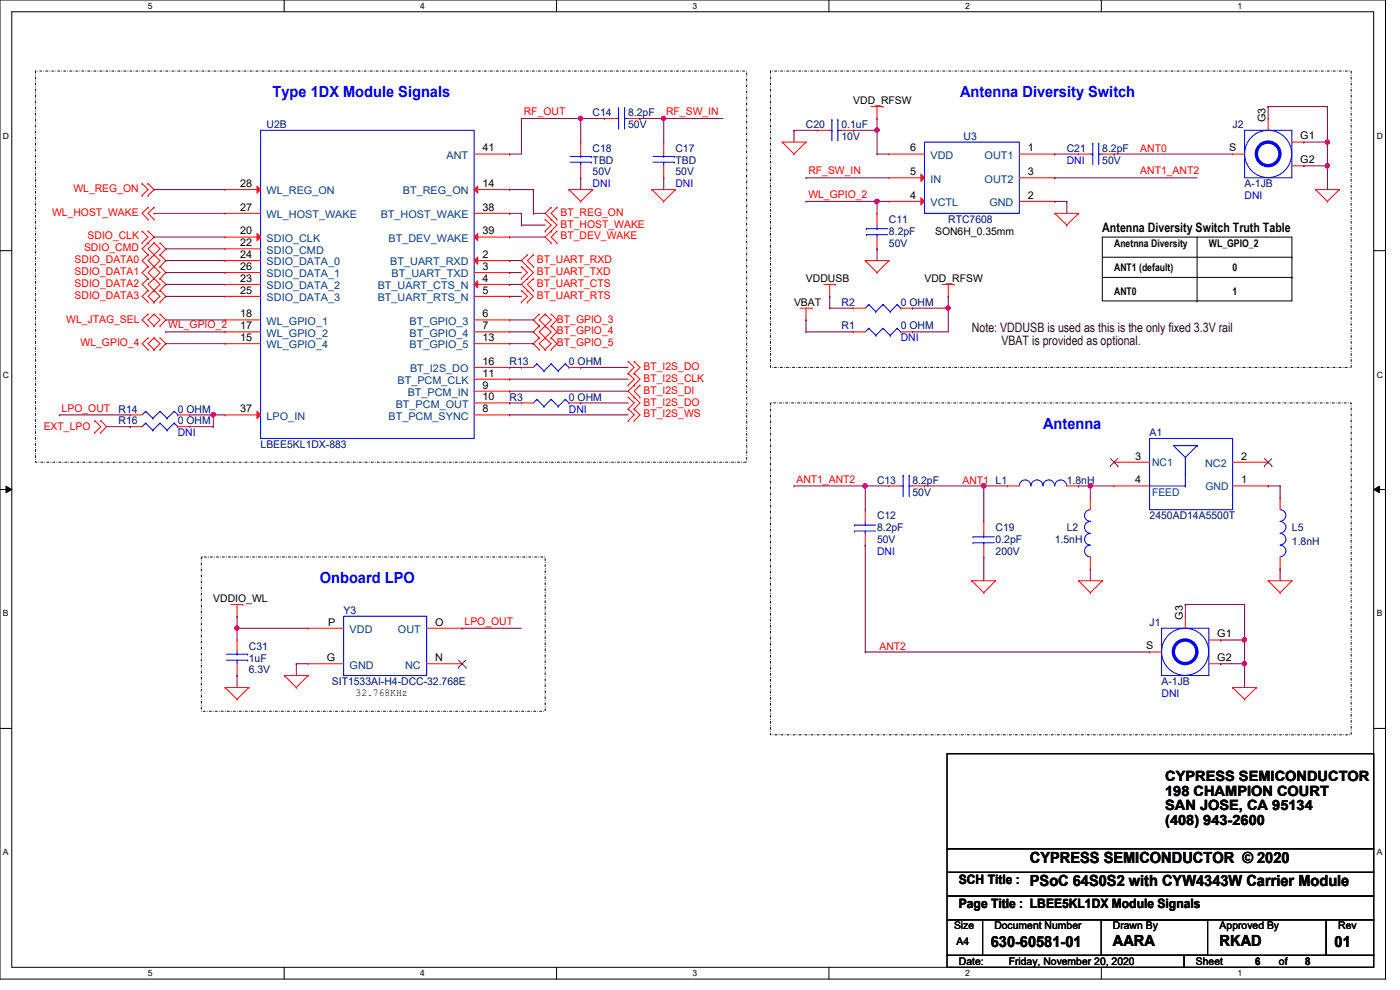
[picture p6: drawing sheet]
<svg xmlns="http://www.w3.org/2000/svg" width="297mm" height="210mm" viewBox="0 0 297 210" stroke-linecap="round" stroke-linejoin="round" font-family="sans-serif">
<path d="M0 0h293.9v207.7h-293.9zM2.5 2.5h288.9v202.7h-288.9z" fill="none" stroke="#000" stroke-width=".21"/>
<g fill="#fff">
<path d="M31.4 .3h.9v1.9h-.9z"/>
<path d="M31.4 205.4h.9v2h-.9z"/>
</g>
<path d="M60.3 0v2.5M60.3 205.2v2.5" fill="none" stroke="#000" stroke-width=".21"/>
<g fill="#fff">
<path d="M89.2 .3h.9v1.9h-.9z"/>
<path d="M89.2 205.4h.9v2h-.9z"/>
</g>
<path d="M118.1 0v2.5M118.1 205.2v2.5" fill="none" stroke="#000" stroke-width=".21"/>
<g fill="#fff">
<path d="M146.9 .3h1v1.9h-1z"/>
<path d="M146.9 205.4h1v2h-1z"/>
</g>
<path d="M175.9 0v2.5M175.9 205.2v2.5" fill="none" stroke="#000" stroke-width=".21"/>
<g fill="#fff">
<path d="M204.7 .3h1v1.9h-1z"/>
<path d="M204.7 205.4h1v2h-1z"/>
</g>
<path d="M233.6 0v2.5M233.6 205.2v2.5" fill="none" stroke="#000" stroke-width=".21"/>
<g fill="#fff">
<path d="M262.5 .3h1v1.9h-1z"/>
<path d="M262.5 205.4h1v2h-1z"/>
<path d="M.6 27.8h1.3v2h-1.3z"/>
<path d="M292.1 27.8h1.2v2h-1.2z"/>
<path d="M.6 78.5h1.3v2h-1.3z"/>
<path d="M292.1 78.5h1.2v2h-1.2z"/>
</g>
<path d="M0 53.2h2.5M291.4 53.2h2.5" fill="none" stroke="#000" stroke-width=".21"/>
<g fill="#fff">
<path d="M.6 129.2h1.2v1.9h-1.2z"/>
<path d="M292.1 129.2h1.1v1.9h-1.1z"/>
</g>
<path d="M0 103.8h2.5M1.3 103.1l1.2 .7-1.2 .7zM291.4 103.8l1.3-.7v1.4zM291.4 103.8h2.5" fill="none" stroke="#000" stroke-width=".21"/>
<path d="M1.3 103.1l1.2 .7-1.2 .7zM291.4 103.8l1.3-.7v1.4z" fill="#000"/>
<g fill="#fff">
<path d="M.6 179.8h1.2v2h-1.2z"/>
<path d="M292.1 179.8h1.1v2h-1.1z"/>
</g>
<g fill="none" stroke="#000" stroke-width=".21">
<path d="M233.8 50.3h40.3v13.5h-40.3zM233.8 54.6h40.3M233.8 58.8h40.3M254 50.3v13.5M274.1 54.6h.1M274.1 58.8h.1M254 63.8h.1M0 154.5h2.5M200.9 159.9h90.5v20.1h-90.5zM291.4 154.5h2.5M200.9 180h90.5v5h-90.5zM200.9 185h90.5v5.1h-90.5z"/>
<path d="M200.9 195.1h7.5v7.5h-7.5zM200.9 190.1h90.5v5h-90.5zM208.4 195.1h72.9v7.5h-72.9zM233.6 195.1h22.6v7.5h-22.6zM281.3 195.1h10.1v7.5h-10.1zM200.9 202.6h50.3v2.6h-50.3zM251.2 202.6h40.2v2.6h-40.2z"/>
</g>
<path d="M7.5 15.1h150.9v82.9h-150.9zM163.4 15.1h123.2v62.8h-123.2zM163.4 85.5h123.2v70.4h-123.2zM42.7 118.2h73v32.7h-73z" fill="none" stroke="#000" stroke-width=".21" stroke-dasharray=".4 .4 0 .4"/>
<g fill="none" stroke="#f00" stroke-width=".21">
<path d="M30.1 38.9h.1M30.1 38.9l1.3 1.3-1.3 1.3M31.4 38.9h.1M31.4 38.9l1.3 1.3-1.3 1.3M123.2 30.1h.1M123.2 37.7h.1M123.2 30.1v2.6M123.2 35.2v2.5M140.8 30.1h.1M140.8 37.7h.1M140.8 30.1v2.6M140.8 35.2v2.5"/>
<path d="M165.9 30.1h.1M165.9 30.1h5.1M165.9 30.1l2.5 2.6M168.4 32.7h.1M171 30.1h.1M171 30.1l-2.6 2.6M173.5 27.6h.1M173.5 27.6h2.5M178.5 27.6h2.5M181 27.6h.1M184.8 22.6h2.5M186.1 25.1h.1"/>
<path d="M186.1 22.6v2.5M187.3 22.6h.1M216.2 32.7h7.6M223.8 32.7h.1M30.1 51.5h.1M30.1 49h.1M30.1 41.5h.1M30.1 49l1.3 1.3-1.3 1.2M31.4 54.1h.1M31.4 56.6h.1M31.4 59.1h.1M31.4 51.5h.1"/>
<path d="M31.4 49h.1M31.4 41.5h.1M31.4 46.5h.1M31.4 44h.1M31.4 54.1l-1.3 1.2 1.3 1.3M31.4 56.6l-1.3 1.2 1.3 1.3M31.4 59.1l-1.3 1.2 1.3 1.3M31.4 51.5l-1.3 1.3 1.3 1.3M31.4 49l1.3 1.3-1.3 1.2M31.4 44l-1.3 1.3 1.3 1.2M32.7 56.6h.1M32.7 54.1h.1"/>
<path d="M32.7 59.1h.1M32.7 51.5h.1M32.7 46.5h.1M32.7 44h.1M32.7 54.1l1.3 1.2-2.6 2.5 1.3 1.3M32.7 54.1l-1.3 1.2 2.6 2.5-1.3 1.3M32.7 59.1l1.3 1.2-2.6 2.6 1.3 1.2M32.7 59.1l-1.3 1.2 2.6 2.6-1.3 1.2M32.7 51.5l1.3 1.3-1.3 1.3M32.7 51.5l-1.3 1.3 1.3 1.3M32.7 44l-1.3 1.3 1.3 1.2M34 54.1h.1"/>
<path d="M34 56.6h.1M34 59.1h.1M34 51.5h.1M34 54.1l1.2 1.2-1.2 1.3M34 59.1l1.2 1.2-1.2 1.3M34 56.6l1.2 1.2-1.2 1.3M34 51.5l1.2 1.3-1.2 1.3M110.6 59.1h.1M110.6 56.6h.1M110.6 56.6l1.3 1.2-1.3 1.3M111.9 54.1h.1M111.9 56.6h.1"/>
<path d="M111.9 59.1h.1M111.9 59.1l-1.3 1.2 2.6 2.6-1.3 1.2M111.9 54.1l-1.3 1.2 2.6 2.5-1.3 1.3M113.2 56.6h.1M113.2 54.1h.1M113.2 59.1h.1M113.2 54.1l-1.3 1.2 1.3 1.3M113.2 59.1l-1.3 1.2 1.3 1.3M115.7 49h.1M115.7 46.5h.1M115.7 46.5l1.2 1.3-1.2 1.2M116.9 49h.1"/>
<path d="M116.9 46.5h.1M116.9 51.5h.1M116.9 44h.1M116.9 44l-1.2 1.3 2.5 2.5-1.3 1.2M116.9 49l-1.2 1.3 1.2 1.2M118.2 51.5h.1M118.2 49h.1M118.2 46.5h.1M118.2 44h.1M118.2 49l-1.3 1.3 1.3 1.2M118.2 44l-1.3 1.3 1.3 1.2M120.7 40.2h.1"/>
<path d="M120.7 40.2h5M120.7 40.2l2.5 2.5M123.2 42.7h.1M125.7 40.2h.1M125.7 40.2l-2.5 2.5M138.3 40.2h.1M138.3 40.2h5M138.3 40.2l2.5 2.5M140.8 42.7h.1M143.3 40.2h.1M143.3 40.2l-2.5 2.5M183.6 55.3h.1"/>
<path d="M183.6 55.3h5M183.6 55.3l2.5 2.5M186.1 57.8h.1M186.1 52.8h.1M186.1 45.3h.1M186.1 45.3v2.5M186.1 50.3v2.5M188.6 55.3h.1M188.6 55.3l-2.5 2.5M223.8 45.3h.1M223.8 45.3h5M223.8 45.3l2.5 2.5"/>
<path d="M226.3 47.8h.1M228.8 45.3h.1M228.8 45.3l-2.5 2.5M279.1 40.2h.1M279.1 40.2h5M279.1 40.2l2.5 2.5M281.6 42.7h.1M284.1 40.2h.1M284.1 40.2l-2.5 2.5M31.4 69.1h.1M31.4 66.6h.1M31.4 74.2h.1"/>
<path d="M31.4 71.7h.1M31.4 61.6h.1M31.4 64.1h.1M31.4 66.6l-1.3 1.3 1.3 1.2M31.4 71.7l-1.3 1.2 1.3 1.3M31.4 61.6l-1.3 1.3 1.3 1.2M32.7 66.6h.1M32.7 69.1h.1M32.7 71.7h.1M32.7 74.2h.1M32.7 61.6h.1M32.7 64.1h.1"/>
<path d="M32.7 66.6l1.3 1.3-1.3 1.2M32.7 66.6l-1.3 1.3 1.3 1.2M32.7 71.7l1.3 1.2-1.3 1.3M32.7 71.7l-1.3 1.2 1.3 1.3M34 69.1h.1M34 66.6h.1M34 74.2h.1M34 71.7h.1M34 61.6h.1M34 64.1h.1M34 66.6l1.2 1.3-1.2 1.2M34 71.7l1.2 1.2-1.2 1.3"/>
<path d="M34 61.6l1.2 1.3-1.2 1.2M110.6 64.1h.1M110.6 61.6h.1M110.6 61.6l1.3 1.3-1.3 1.2M111.9 64.1h.1M111.9 61.6h.1M113.2 61.6h.1M114.4 69.1h.1M114.4 71.7h.1M114.4 66.6h.1M114.4 74.2h.1M114.4 69.1l-1.2 1.3 1.2 1.3"/>
<path d="M114.4 66.6l-1.2 1.3 1.2 1.2M114.4 71.7l-1.2 1.2 1.2 1.3M115.7 71.7h.1M115.7 69.1h.1M115.7 66.6h.1M115.7 74.2h.1M115.7 66.6l1.2 1.3-2.5 2.5 1.3 1.3M115.7 66.6l-1.3 1.3 2.5 2.5-1.2 1.3M115.7 71.7l-1.3 1.2 1.3 1.3M115.7 71.7l1.2 1.2-1.2 1.3M116.9 69.1h.1M116.9 71.7h.1"/>
<path d="M116.9 66.6h.1M116.9 74.2h.1M116.9 69.1l1.3 1.3-1.3 1.3M116.9 66.6l1.3 1.3-1.3 1.2M116.9 71.7l1.3 1.2-1.3 1.3M133.3 79.2h.1M133.3 76.7h.1M133.3 76.7l1.2 1.2-1.2 1.3M133.3 79.2l1.2 1.2-1.2 1.3M134.5 79.2h.1M134.5 76.7h.1M134.5 79.2l1.3 1.2-1.3 1.3"/>
<path d="M134.5 76.7l1.3 1.2-1.3 1.3M169.7 65.4h2.6M171 67.9h.1M171 65.4v2.5M172.3 65.4h.1M174.8 60.3h2.4M176 62.9h.1M176 60.3v2.6M177.2 60.3h.1M199.9 60.3h2.5M201.2 62.9h.1M201.2 60.3v2.6"/>
<path d="M202.4 60.3h.1M20.1 91.8h.1M20.1 89.2h.1M20.1 89.2l1.3 1.3-1.3 1.3M21.4 89.2h.1M21.4 91.8h.1M21.4 89.2l1.2 1.3-1.2 1.3M27.6 88h.1M27.6 90.5h.1M27.6 88h2.5M27.6 90.5h2.5M37.7 88h2.5"/>
<path d="M37.7 90.5h2.5M40.2 88h.1M40.2 90.5h.1M133.3 81.7h.1M133.3 89.2h.1M133.3 86.7h.1M133.3 84.2h.1M133.3 86.7l1.2 1.3-1.2 1.2M133.3 84.2l1.2 1.3-1.2 1.2M134.5 81.7h.1M134.5 89.2h.1M134.5 86.7h.1"/>
<path d="M134.5 84.2h.1M134.5 86.7l1.3 1.3-1.3 1.2M134.5 81.7l-1.2 1.3 2.5 2.5-1.3 1.2M135.8 84.2h.1M135.8 81.7h.1M135.8 81.7l-1.3 1.3 1.3 1.2M188.6 103.1h.1M188.6 103.1h2.5M193.6 103.1h2.5M196.1 103.1h.1M208.7 118.2h.1M208.7 110.6h.1"/>
<path d="M208.7 110.6v2.6M208.7 115.7v2.5M271.6 105.6h.1M271.6 105.6v2.5M271.6 118.2v2.5M49 128.2h2.5M50.3 130.7h.1M50.3 128.2v2.5M51.5 128.2h.1M206.2 123.2h.1M206.2 123.2h5M206.2 123.2l2.5 2.5"/>
<path d="M208.7 125.7h.1M211.2 123.2h.1M211.2 123.2l-2.5 2.5M228.8 123.2h.1M228.8 123.2h5M228.8 123.2l2.5 2.5M231.3 125.7h.1M233.8 123.2h.1M233.8 123.2l-2.5 2.5M243.9 138.3h.1M243.9 138.3h2.5M251.5 130.7h.1"/>
<path d="M251.5 130.7v2.6M256.5 135.8h2.5M259 135.8h.1M269 123.2h.1M269 123.2h5.1M269 123.2l2.6 2.5M271.6 125.7h.1M271.6 120.7h.1M274.1 123.2h.1M274.1 123.2l-2.5 2.5M47.8 145.8h.1M47.8 145.8h5"/>
<path d="M47.8 145.8l2.5 2.5M50.3 148.3h.1M52.8 145.8h.1M52.8 145.8l-2.5 2.5M60.3 143.3h.1M60.3 143.3h5.1M60.3 143.3l2.6 2.5M62.9 145.8h.1M65.4 143.3h.1M65.4 143.3l-2.5 2.5M256.5 140.8h2.5M259 140.8h.1"/>
<path d="M261.5 145.8h.1M261.5 145.8h5M261.5 145.8l2.5 2.5M264 148.3h.1M266.5 145.8h.1M266.5 145.8l-2.5 2.5"/>
</g>
<g fill="none" stroke="#00f" stroke-width=".21">
<path d="M120.9 34.4h4.6M120.9 33.2h4.6M123.2 33.2h.1M123.2 34.4h.1M123.2 32.7v.5M123.2 34.4v.8M125.5 34.4h.1M125.5 33.2h.1M138.6 34.4h4.4M138.6 33.2h4.4M140.8 33.2h.1M140.8 34.4h.1"/>
<path d="M140.8 32.7v.5M140.8 34.4v.8M143 34.4h.1M143 33.2h.1M176 27.6h.5M176.5 27.6h.1M176.5 25.4h.1M176.5 25.4v4.5M177.8 25.4h.1M177.8 27.6h.1M177.8 27.6h.7M177.8 25.4v4.5"/>
<path d="M196.1 30.1h20.1v15.2h-20.1zM183.8 48.5h.1M183.8 49.8h.1M183.8 48.5h4.5M183.8 49.8h4.5M186.1 49.8h.1M186.1 48.5h.1M186.1 47.8v.7M186.1 49.8v.5M30.9 87.2h.1M30.9 89.7h.1M30.9 87.2l-.8 .8"/>
<path d="M30.9 87.2l1.5 1.5M30.9 89.7l-.8 .8M30.9 89.7l1.5 1.6M32.4 88.7h.1M32.4 91.3h.1M34 87.2h.1M34 89.7h.1M34 87.2l-1.6 1.5M34 87.2l1.4 1.5M34 89.7l-1.6 1.6M34 89.7l1.4 1.6M35.4 88.7h.1"/>
<path d="M35.4 91.3h.1M37 87.2h.1M37 89.7h.1M37 87.2l-1.6 1.5M37 87.2l.7 .8M37 89.7l-1.6 1.6M37 89.7l.7 .8M37.7 88h.1M37.7 90.5h.1M191.1 103.1h.5M191.6 103.1h.1M191.6 100.8h.1"/>
<path d="M191.6 100.8v4.5M192.9 100.8h.1M192.9 103.1h.1M192.9 103.1h.7M192.9 100.8v4.5M206.4 113.9h.1M206.4 115.1h.1M206.4 113.9h4.5M206.4 115.1h4.5M208.7 115.1h.1M208.7 113.9h.1M208.7 113.2v.7"/>
<path d="M208.7 115.1v.6M271.6 115.7a1.23 1.23 0 0 1 1.2 1.2 1.23 1.23 0 0 1-1.2 1.2M271.6 113.2a1.23 1.23 0 0 1 1.2 1.2 1.23 1.23 0 0 1-1.2 1.2M271.6 110.6a1.25 1.25 0 0 1 1.2 1.3 1.25 1.25 0 0 1-1.2 1.2M271.6 108.1a1.23 1.23 0 0 1 1.2 1.2 1.23 1.23 0 0 1-1.2 1.3M246.4 133.3h10.1v10h-10.1z"/>
<circle cx="251.4" cy="138.3" r="5"/>
</g>
<circle cx="251.4" cy="138.3" r="2.5" fill="none" stroke="#00f" stroke-width=".72"/>
<path d="M195.4 37l.7 .7-.7 .8z" fill="#f00"/>
<path d="M188.6 37.7h.1M188.6 32.7h.1M188.6 37.7h7.5M188.6 32.7h7.5M195.4 37l.7 .7-.7 .8zM216.2 37.7h7.6M223.8 37.7h.1M216.2 42.7h7.6M223.8 42.7h.1" fill="none" stroke="#f00" stroke-width=".21"/>
<path d="M195.4 42l.7 .7-.7 .8z" fill="#f00"/>
<g fill="none" stroke="#f00" stroke-width=".21">
<path d="M188.6 42.7h.1M188.6 42.7h7.5M195.4 42l.7 .7-.7 .8zM110.6 77.9h.1M110.6 77.9h2.6M120.7 77.9h2.5M123.2 77.9h.1M181 65.4h.1M181 70.4h.1M181 65.4h2.6M181 70.4h2.6M191.1 65.4h2.5"/>
<path d="M191.1 70.4h2.5M193.6 65.4h.1M193.6 70.4h.1M183.6 115.7h.1M183.6 108.1h.1M183.6 108.1v2.5M183.6 113.2v2.5M231.3 105.6h.1M231.3 105.6v2.5M231.3 118.2v2.5M231.3 120.7h.1"/>
</g>
<g fill="none" stroke="#00f" stroke-width=".21">
<path d="M55.3 27.6h45.3v65.4h-45.3zM113.9 77.2h.1M113.9 77.2l-.7 .7M113.9 77.2l1.5 1.5M115.4 78.7h.1M116.9 77.2h.1M116.9 77.2l-1.5 1.5M116.9 77.2l1.5 1.5M118.4 78.7h.1M119.9 77.2h.1M119.9 77.2l-1.5 1.5M119.9 77.2l.8 .7"/>
<path d="M120.7 77.9h.1M184.3 64.6h.1M184.3 69.6h.1M184.3 64.6l-.7 .8M184.3 64.6l1.5 1.5M184.3 69.6l-.7 .8M184.3 69.6l1.5 1.6M185.8 66.1h.1M185.8 71.2h.1M187.3 64.6h.1M187.3 69.6h.1M187.3 64.6l-1.5 1.5"/>
<path d="M187.3 64.6l1.5 1.5M187.3 69.6l-1.5 1.6M187.3 69.6l1.5 1.6M188.8 66.1h.1M188.8 71.2h.1M190.3 64.6h.1M190.3 69.6h.1M190.3 64.6l-1.5 1.5M190.3 64.6l.8 .8M190.3 69.6l-1.5 1.6M190.3 69.6l.8 .8M191.1 65.4h.1"/>
<path d="M191.1 70.4h.1M181.3 111.4h.1M181.3 112.6h.1M181.3 111.4h4.5M181.3 112.6h4.5M183.6 112.6h.1M183.6 111.4h.1M183.6 110.6v.8M183.6 112.6v.6M231.3 108.1a1.23 1.23 0 0 0-1.2 1.2 1.23 1.23 0 0 0 1.2 1.3M231.3 110.6a1.25 1.25 0 0 0-1.2 1.3 1.25 1.25 0 0 0 1.2 1.2M231.3 113.2a1.23 1.23 0 0 0-1.2 1.2 1.23 1.23 0 0 0 1.2 1.2"/>
<path d="M231.3 115.7a1.23 1.23 0 0 0-1.2 1.2 1.23 1.23 0 0 0 1.2 1.2"/>
</g>
<path d="M54.5 39.5l.8 .7-.8 .8z" fill="#f00"/>
<path d="M54.5 39.5l.8 .7-.8 .8zM47.8 40.2h.1M47.8 45.3h.1M47.8 40.2h7.5M47.8 45.3h7.5" fill="none" stroke="#f00" stroke-width=".21"/>
<path d="M54.5 49.5l.8 .8-.8 .8z" fill="#f00"/>
<g fill="none" stroke="#f00" stroke-width=".21">
<path d="M47.8 50.3h.1M47.8 52.8h.1M47.8 55.3h.1M47.8 57.8h.1M47.8 50.3h7.5M47.8 52.8h7.5M47.8 55.3h7.5M47.8 57.8h7.5M54.5 49.5l.8 .8-.8 .8zM47.8 60.3h.1M47.8 62.9h.1M47.8 67.9h.1"/>
<path d="M47.8 70.4h.1M47.8 72.9h.1M47.8 60.3h7.5M47.8 62.9h7.5M47.8 67.9h7.5M47.8 70.4h7.5M47.8 72.9h7.5"/>
</g>
<path d="M54.5 87.2l.8 .8-.8 .8z" fill="#f00"/>
<path d="M100.6 32.7h7.5M108.1 32.7h.1M47.8 88h.1M47.8 88h7.5M54.5 87.2l.8 .8-.8 .8z" fill="none" stroke="#f00" stroke-width=".21"/>
<path d="M101.3 39.5v1.5l-.7-.8z" fill="#f00"/>
<path d="M101.3 39.5v1.5l-.7-.8zM100.6 40.2h7.5M100.6 45.3h7.5M108.1 40.2h.1M108.1 45.3h.1" fill="none" stroke="#f00" stroke-width=".21"/>
<path d="M100.6 50.3l.7-.8v1.6z" fill="#f00"/>
<path d="M100.6 50.3l.7-.8v1.6zM100.6 50.3h7.5M108.1 50.3h.1" fill="none" stroke="#f00" stroke-width=".21"/>
<path d="M100.6 55.3l.7-.8v1.5z" fill="#f00"/>
<path d="M100.6 55.3l.7-.8v1.5zM100.6 55.3h7.5M100.6 57.8h7.5M108.1 55.3h.1M108.1 57.8h.1" fill="none" stroke="#f00" stroke-width=".21"/>
<path d="M101.3 59.6v1.5l-.7-.8z" fill="#f00"/>
<g fill="none" stroke="#f00" stroke-width=".21">
<path d="M128.2 25.1h.1M128.2 25.1h2.5M133.3 25.1h2.5M135.8 25.1h.1M228.8 32.7h.1M228.8 32.7h2.5M233.8 32.7h2.5M236.3 32.7h.1M261.5 32.7h.1M261.5 32.7h2.5M269 25.1h.1M269 25.1v2.5"/>
<path d="M274.1 30.1h2.5M274.1 35.2h2.5M276.6 30.1h.1M276.6 35.2h.1M101.3 59.6v1.5l-.7-.8zM100.6 60.3h7.5M100.6 62.9h7.5M100.6 67.9h7.5M100.6 70.4h7.5M100.6 72.9h7.5M100.6 77.9h7.5M108.1 60.3h.1"/>
<path d="M108.1 62.9h.1M108.1 67.9h.1M108.1 70.4h.1M108.1 72.9h.1M108.1 77.9h.1M100.6 80.4h7.5M100.6 83h7.5M100.6 85.5h7.5M100.6 88h7.5M108.1 80.4h.1M108.1 83h.1M108.1 85.5h.1"/>
<path d="M108.1 88h.1M110.6 85.5h.1M110.6 85.5h2.6M120.7 85.5h2.5M123.2 85.5h.1M236.3 98h.1M236.3 98h7.6M261.5 98h7.5M269 98h.1M213.7 103.1h.1M213.7 103.1h2.5M226.3 103.1h2.5"/>
<path d="M228.8 103.1h.1M236.3 103.1h.1M236.3 103.1h7.6M261.5 103.1h7.5M269 103.1h.1M50.3 135.8h.1M50.3 135.8v2.5M65.4 133.3h.1M65.4 133.3h7.5M90.5 133.3h7.5M98 133.3h.1M50.3 143.3h.1"/>
<path d="M50.3 140.8v2.5M65.4 140.8h.1M65.4 140.8h7.5M90.5 140.8h7.5M98 140.8h.1"/>
</g>
<g fill="none" stroke="#00f" stroke-width=".21">
<path d="M130.7 25.1h.5M131.2 25.1h.1M131.2 22.9h.1M131.2 22.9v4.5M132.5 22.9h.1M132.5 25.1h.1M132.5 25.1h.8M132.5 22.9v4.5M231.3 32.7h.5M231.8 32.7h.1M231.8 30.4h.1M231.8 30.4v4.5"/>
<path d="M233.1 30.4h.1M233.1 32.7h.1M233.1 32.7h.7M233.1 30.4v4.5M264 27.6h10.1v10.1h-10.1zM113.9 84.7h.1M113.9 84.7l-.7 .8M113.9 84.7l1.5 1.5M115.4 86.2h.1M116.9 84.7h.1M116.9 84.7l-1.5 1.5M116.9 84.7l1.5 1.5"/>
<path d="M118.4 86.2h.1M119.9 84.7h.1M119.9 84.7l-1.5 1.5M119.9 84.7l.8 .8M120.7 85.5h.1M243.9 93h17.6v15.1h-17.6zM251.5 97h.1M251.5 97v6.1M254 94.5h.1M254 94.5h-5.1l2.6 2.5M254 94.5l-2.5 2.5M216.2 103.1a1.23 1.23 0 0 1 1.3-1.3 1.23 1.23 0 0 1 1.2 1.3 1.27 1.27 0 0 1 1.3-1.3 1.27 1.27 0 0 1 1.2 1.3"/>
<path d="M221.3 103.1a1.23 1.23 0 0 1 1.2-1.3 1.23 1.23 0 0 1 1.2 1.3 1.27 1.27 0 0 1 1.3-1.3 1.27 1.27 0 0 1 1.3 1.3M243.9 103.1h7.6M251.5 100.6h.1M251.5 103.1h.1M48 138.8h4.5M50.3 138.8h.1M50.3 138.3v.5M52.5 138.8h.1M72.9 130.7h17.6v12.6h-17.6zM48 140h4.5M50.3 140h.1M50.3 140v.8"/>
<path d="M52.5 140h.1"/>
<circle cx="269" cy="32.7" r="5"/>
</g>
<circle cx="269" cy="32.6" r="2.5" fill="none" stroke="#00f" stroke-width=".72"/>
<path d="M235.5 98.8h.1M235.6 97.3l1.6 1.5M237.1 97.3l-1.6 1.5M237.2 98.8h.1M268.2 98.8h.1M268.3 97.3l1.5 1.5M269.8 97.3l-1.6 1.5M269.8 98.8h.1M97.2 141.6h.1M97.3 140l1.5 1.6M98.8 140l-1.6 1.6M98.8 141.6h.1" fill="none" stroke="#804000" stroke-width=".21"/>
<path d="M183.6 138.3h.1M183.6 138.3h60.3M251.5 128.2h.1M251.5 128.2h12.5M259 135.8h.1M264 128.2h.1M264 128.2v7.6h-5" fill="none" stroke="#800040" stroke-width=".21"/>
<circle cx="264" cy="135.7" r=".48" fill="#f0f"/>
<circle cx="264" cy="135.7" r=".48" fill="none" stroke="#f0f" stroke-width=".21"/>
<path d="M264 135.8h.1M264 135.8v5h-5M259 140.8h.1" fill="none" stroke="#800040" stroke-width=".21"/>
<circle cx="264" cy="140.8" r=".48" fill="#f0f"/>
<circle cx="264" cy="140.8" r=".48" fill="none" stroke="#f0f" stroke-width=".21"/>
<path d="M183.6 115.7h.1M183.6 103.1h.1M183.6 103.1v5M183.6 115.7v22.6M231.3 103.1h.1M231.3 103.1h5M251.5 128.2h.1M251.5 128.2v2.5M264 140.8h.1M264 140.8v5" fill="none" stroke="#800040" stroke-width=".21"/>
<circle cx="183.5" cy="103.1" r=".49" fill="#f0f"/>
<circle cx="183.5" cy="103.1" r=".49" fill="none" stroke="#f0f" stroke-width=".21"/>
<path d="M168.4 103.1h.1M168.4 103.1h20.2M183.6 103.1h.1M50.3 130.7h.1M50.3 130.7v2.6M62.9 140.8h.1M62.9 140.8h2.5" fill="none" stroke="#800040" stroke-width=".21"/>
<circle cx="50.2" cy="133.2" r=".48" fill="#f0f"/>
<circle cx="50.2" cy="133.2" r=".48" fill="none" stroke="#f0f" stroke-width=".21"/>
<path d="M231.3 103.1h.1M231.3 103.1v2.5M50.3 133.3h.1M50.3 133.3h15.1M50.3 133.3v2.5M98 133.3h.1M98 133.3h12.6M231.3 120.7h.1M231.3 120.7v2.5M50.3 143.3h.1M50.3 143.3v2.5" fill="none" stroke="#800040" stroke-width=".21"/>
<circle cx="231.3" cy="103.1" r=".48" fill="#f0f"/>
<circle cx="231.3" cy="103.1" r=".48" fill="none" stroke="#f0f" stroke-width=".21"/>
<g fill="none" stroke="#800040" stroke-width=".21">
<path d="M181 27.6h.1M186.1 32.7h.1M186.1 25.1h.1M186.1 32.7h2.5M186.1 25.1v2.5h-5.1M223.8 42.7h.1M223.8 42.7h2.5M226.3 42.7h.1M226.3 42.7v2.6M269 103.1h.1M269 103.1h2.6M271.6 103.1h.1"/>
<path d="M271.6 103.1v2.5M271.6 120.7h.1M271.6 120.7v2.5"/>
</g>
<circle cx="186" cy="27.6" r=".49" fill="#f0f"/>
<circle cx="186" cy="27.6" r=".49" fill="none" stroke="#f0f" stroke-width=".21"/>
<path d="M168.4 27.6h.1M168.4 27.6h5.1M168.4 27.6v2.5M186.1 27.6h.1M186.1 27.6v5.1M269 22.6h.1M269 22.6h12.6M281.6 22.6h.1M281.6 22.6v7.5" fill="none" stroke="#800040" stroke-width=".21"/>
<circle cx="281.6" cy="30.1" r=".47" fill="#f0f"/>
<circle cx="281.6" cy="30.1" r=".47" fill="none" stroke="#f0f" stroke-width=".21"/>
<path d="M276.6 30.1h.1M276.6 35.2h.1M276.6 30.1h5M276.6 35.2h5M281.6 30.1h.1M281.6 35.2h.1M281.6 30.1v10.1" fill="none" stroke="#800040" stroke-width=".21"/>
<circle cx="281.6" cy="35.2" r=".48" fill="#f0f"/>
<circle cx="281.6" cy="35.2" r=".48" fill="none" stroke="#f0f" stroke-width=".21"/>
<path d="M269 22.6h.1M269 22.6v2.5M171 42.7h.1M171 42.7h15.1" fill="none" stroke="#800040" stroke-width=".21"/>
<circle cx="186" cy="42.7" r=".48" fill="#f0f"/>
<circle cx="186" cy="42.7" r=".48" fill="none" stroke="#f0f" stroke-width=".21"/>
<g fill="none" stroke="#800040" stroke-width=".21">
<path d="M171 37.7h.1M171 37.7h17.6M223.8 32.7h.1M223.8 37.7h.1M223.8 32.7h5M223.8 37.7h30.2M236.3 32.7h.1M236.3 32.7h25.2M186.1 42.7h.1M186.1 52.8h.1M186.1 42.7v2.6M186.1 52.8v2.5"/>
<path d="M186.1 42.7h2.5M208.7 103.1h.1M208.7 103.1v7.5M62.9 140.8h.1M62.9 140.8v2.5"/>
</g>
<circle cx="208.7" cy="103.1" r=".49" fill="#f0f"/>
<circle cx="208.7" cy="103.1" r=".49" fill="none" stroke="#f0f" stroke-width=".21"/>
<path d="M193.6 70.4h.1M201.2 65.4h.1M201.2 65.4v5h-7.6M196.1 103.1h.1M196.1 103.1h17.6M208.7 103.1h.1M208.7 118.2h.1M208.7 118.2v5M228.8 103.1h.1M228.8 103.1h2.5" fill="none" stroke="#800040" stroke-width=".21"/>
<circle cx="201.1" cy="65.3" r=".48" fill="#f0f"/>
<circle cx="201.1" cy="65.3" r=".48" fill="none" stroke="#f0f" stroke-width=".21"/>
<g fill="none" stroke="#800040" stroke-width=".21">
<path d="M171 67.9h.1M171 70.4h.1M171 67.9v2.5M171 70.4h10M176 62.9h.1M176 65.4h.1M176 65.4h5M176 62.9v2.5M193.6 65.4h.1M201.2 62.9h.1M201.2 62.9v2.5h-7.6M45.3 88h.1"/>
<path d="M45.3 88v2.5"/>
</g>
<circle cx="45.2" cy="88" r=".48" fill="#f0f"/>
<circle cx="45.2" cy="88" r=".48" fill="none" stroke="#f0f" stroke-width=".21"/>
<g fill="none" stroke="#800040" stroke-width=".21">
<path d="M108.1 32.7h.1M110.6 25.1h.1M110.6 25.1v7.6h-2.5M110.6 25.1h12.6M140.8 25.1h.1M140.8 25.1h12.6M32.7 50.3h.1M32.7 45.3h.1M32.7 40.2h.1M32.7 50.3h15.1M32.7 45.3h15.1M32.7 40.2h15.1"/>
<path d="M35.2 52.8h.1M35.2 55.3h.1M35.2 57.8h.1M35.2 52.8h12.6M35.2 55.3h12.6M35.2 57.8h12.6M108.1 55.3h.1M108.1 57.8h.1M108.1 50.3h.1M108.1 45.3h.1M108.1 50.3h7.6M108.1 55.3h2.5"/>
<path d="M108.1 57.8h2.5M108.1 45.3h2.5M108.1 40.2h5.1M110.6 47.8h.1M110.6 45.3h.1M110.6 45.3v2.5M110.6 47.8h5.1M113.2 40.2h.1M113.2 40.2v5.1M35.2 60.3h.1M35.2 62.9h.1M35.2 72.9h.1"/>
<path d="M35.2 70.4h.1M35.2 67.9h.1M35.2 60.3h12.6M35.2 62.9h12.6M35.2 72.9h12.6M35.2 70.4h12.6M35.2 67.9h12.6M108.1 62.9h.1M108.1 60.3h.1M108.1 77.9h.1M108.1 60.3h2.5M108.1 62.9h2.5"/>
<path d="M108.1 77.9h2.5M108.1 72.9h5.1M108.1 70.4h5.1M108.1 67.9h5.1M113.2 72.9h.1M113.2 70.4h.1M113.2 67.9h.1M123.2 77.9h.1M123.2 77.9h10.1M12.6 88h.1M12.6 88h15M22.6 90.5h5"/>
<path d="M27.6 90.5h.1M40.2 90.5h5.1M40.2 88h7.6M45.3 90.5h.1M45.3 88h.1M108.1 83h.1M108.1 80.4h.1M108.1 88h.1M108.1 85.5h.1M108.1 88h25.2M108.1 83h25.2M108.1 80.4h25.2"/>
<path d="M108.1 85.5h2.5M123.2 85.5h.1M123.2 85.5h10.1"/>
</g>
<circle cx="140.8" cy="25.1" r=".48" fill="#f0f"/>
<circle cx="140.8" cy="25.1" r=".48" fill="none" stroke="#f0f" stroke-width=".21"/>
<path d="M123.2 25.1h.1M123.2 25.1v5" fill="none" stroke="#800040" stroke-width=".21"/>
<circle cx="123.2" cy="25.1" r=".48" fill="#f0f"/>
<circle cx="123.2" cy="25.1" r=".48" fill="none" stroke="#f0f" stroke-width=".21"/>
<path d="M123.2 25.1h.1M123.2 37.7h.1M123.2 25.1h5M123.2 37.7v2.5M135.8 25.1h.1M135.8 25.1h5M140.8 25.1h.1M140.8 37.7h.1M140.8 25.1v5M140.8 37.7v2.5M113.2 45.3h.1M113.2 45.3h2.5" fill="none" stroke="#800040" stroke-width=".21"/>
<circle cx="264" cy="135.7" r=".48" fill="#f0f"/>
<circle cx="264" cy="135.7" r=".48" fill="none" stroke="#f0f" stroke-width=".21"/>
<circle cx="264" cy="140.8" r=".48" fill="#f0f"/>
<circle cx="264" cy="140.8" r=".48" fill="none" stroke="#f0f" stroke-width=".21"/>
<circle cx="183.5" cy="103.1" r=".49" fill="#f0f"/>
<circle cx="183.5" cy="103.1" r=".49" fill="none" stroke="#f0f" stroke-width=".21"/>
<circle cx="50.2" cy="133.2" r=".48" fill="#f0f"/>
<circle cx="50.2" cy="133.2" r=".48" fill="none" stroke="#f0f" stroke-width=".21"/>
<circle cx="231.3" cy="103.1" r=".48" fill="#f0f"/>
<circle cx="231.3" cy="103.1" r=".48" fill="none" stroke="#f0f" stroke-width=".21"/>
<circle cx="186" cy="27.6" r=".49" fill="#f0f"/>
<circle cx="186" cy="27.6" r=".49" fill="none" stroke="#f0f" stroke-width=".21"/>
<circle cx="281.6" cy="30.1" r=".47" fill="#f0f"/>
<circle cx="281.6" cy="30.1" r=".47" fill="none" stroke="#f0f" stroke-width=".21"/>
<circle cx="281.6" cy="35.2" r=".48" fill="#f0f"/>
<circle cx="281.6" cy="35.2" r=".48" fill="none" stroke="#f0f" stroke-width=".21"/>
<circle cx="186" cy="42.7" r=".48" fill="#f0f"/>
<circle cx="186" cy="42.7" r=".48" fill="none" stroke="#f0f" stroke-width=".21"/>
<circle cx="208.7" cy="103.1" r=".49" fill="#f0f"/>
<circle cx="208.7" cy="103.1" r=".49" fill="none" stroke="#f0f" stroke-width=".21"/>
<circle cx="201.1" cy="65.3" r=".48" fill="#f0f"/>
<circle cx="201.1" cy="65.3" r=".48" fill="none" stroke="#f0f" stroke-width=".21"/>
<circle cx="45.2" cy="88" r=".48" fill="#f0f"/>
<circle cx="45.2" cy="88" r=".48" fill="none" stroke="#f0f" stroke-width=".21"/>
<circle cx="140.8" cy="25.1" r=".48" fill="#f0f"/>
<circle cx="140.8" cy="25.1" r=".48" fill="none" stroke="#f0f" stroke-width=".21"/>
<circle cx="123.2" cy="25.1" r=".48" fill="#f0f"/>
<circle cx="123.2" cy="25.1" r=".48" fill="none" stroke="#f0f" stroke-width=".21"/>
<g font-size="3.3" fill="#00f">
<text x="57.8" y="20.6">Type 1DX Module Signals</text>
<text x="203.7" y="20.6">Antenna Diversity Switch</text>
<text x="221.3" y="91">Antenna</text>
<text x="67.9" y="123.7">Onboard LPO</text>
</g>
<g font-size="3.3">
<text x="218.5" y="183">CYPRESS SEMICONDUCTOR © 2020</text>
<text x="218.5" y="188">PSoC 64S0S2 with CYW4343W Carrier Module</text>
<text x="210.2" y="200.9">630-60581-01</text>
<text x="236.1" y="200.6">AARA</text>
<text x="258.7" y="200.6">RKAD</text>
<text x="283.1" y="200.9">01</text>
</g>
<g font-size="3">
<text x="247.2" y="165.7">CYPRESS SEMICONDUCTOR</text>
<text x="247.2" y="168.8">198 CHAMPION COURT</text>
<text x="247.2" y="171.9">SAN JOSE, CA 95134</text>
<text x="247.2" y="175">(408) 943-2600</text>
</g>
<g font-size="2.8">
<text x="233.8" y="49.1">Antenna Diversity Switch Truth Table</text>
<text x="203.4" y="187.6">SCH Title :</text>
<text x="203.4" y="192.7">Page Title : LBEE5KL1DX Module Signals</text>
</g>
<g font-size="2.8" fill="#400000">
<text x="206.2" y="70.4">Note: VDDUSB is used as this is the only fixed 3.3V rail</text>
<text x="212.4" y="73.2">VBAT is provided as optional.</text>
</g>
<g font-size="2.2">
<text x="181" y="22.1">VDD_RFSW</text>
<text x="268.5" y="25.9" transform="rotate(-90 268.5 25.9)">G3</text>
<text x="275.8" y="29.6">G1</text>
<text x="102.4" y="32.1">41</text>
<text x="193.1" y="32.1">6</text>
<text x="218" y="32.1">1</text>
<text x="260.7" y="32.1">S</text>
<text x="275.8" y="34.6">G2</text>
<text x="51" y="39.7">28</text>
<text x="102.4" y="39.7">14</text>
<text x="193.1" y="37.2">5</text>
<text x="218" y="37.2">3</text>
<text x="51" y="44.7">27</text>
<text x="102.4" y="44.7">38</text>
<text x="193.1" y="42.2">4</text>
<text x="218" y="42.2">2</text>
<text x="51" y="49.7">20</text>
<text x="51" y="52.2">22</text>
<text x="102.4" y="49.7">39</text>
<text x="198.4" y="49.8">SON6H_0.35mm</text>
<text x="236.3" y="52.5">Anetnna Diversity</text>
<text x="256.5" y="52.5">WL_GPIO_2</text>
<text x="51" y="54.7">24</text>
<text x="51" y="57.3">26</text>
<text x="51" y="59.8">23</text>
<text x="102.4" y="54.7">2</text>
<text x="102.4" y="57.3">3</text>
<text x="102.4" y="59.8">4</text>
<text x="171" y="59.9">VDDUSB</text>
<text x="196.1" y="59.9">VDD_RFSW</text>
<text x="236.3" y="57.4">ANT1 (default)</text>
<text x="261.5" y="57.4">0</text>
<text x="51" y="62.3">25</text>
<text x="102.4" y="62.3">5</text>
<text x="168.4" y="64.9">VBAT</text>
<text x="236.3" y="62.5">ANT0</text>
<text x="261.5" y="62.5">1</text>
<text x="51" y="67.3">18</text>
<text x="51" y="69.8">17</text>
<text x="102.4" y="67.3">6</text>
<text x="102.4" y="69.8">7</text>
<text x="51" y="72.3">15</text>
<text x="102.4" y="72.3">13</text>
<text x="102.4" y="77.4">16</text>
<text x="102.4" y="79.9">11</text>
<text x="102.4" y="82.4">9</text>
<text x="51" y="87.5">37</text>
<text x="102.4" y="84.9">10</text>
<text x="102.4" y="87.5">8</text>
<text x="240.8" y="97.5">3</text>
<text x="263.3" y="97.5">2</text>
<text x="240.8" y="102.5">4</text>
<text x="263.3" y="102.5">1</text>
<text x="45.3" y="127.8">VDDIO_WL</text>
<text x="250.9" y="131.5" transform="rotate(-90 250.9 131.5)">G3</text>
<text x="69.6" y="132.7">P</text>
<text x="92.3" y="132.7">O</text>
<text x="243.1" y="137.8">S</text>
<text x="258.2" y="135.2">G1</text>
<text x="69.3" y="140.3">G</text>
<text x="92.3" y="140.3">N</text>
<text x="258.2" y="140.3">G2</text>
<text x="75.4" y="147.7">32.768KHz</text>
<text x="202.4" y="197.1">Size</text>
<text x="210.9" y="197.1">Document Number</text>
<text x="236.1" y="197.1">Drawn By</text>
<text x="258.7" y="197.1">Approved By</text>
<text x="283.9" y="197.1">Rev</text>
<text x="202.9" y="200.4">A4</text>
<text x="203.4" y="204.7">Date:</text>
<text x="214" y="204.7">Friday, November 20, 2020</text>
<text x="253.7" y="204.7">Sheet</text>
<text x="266.3" y="204.7">6</text>
<text x="271.3" y="204.7">of</text>
<text x="276.9" y="204.7">8</text>
</g>
<g font-size="2.2" fill="#000080">
<text x="56.6" y="27.2">U2B</text>
<text x="125.7" y="24.6">C14</text>
<text x="133.3" y="24.6">8.2pF</text>
<text x="133.3" y="27.2">50V</text>
<text x="171" y="27.2">C20</text>
<text x="178.5" y="27.2">0.1uF</text>
<text x="178.5" y="29.7">10V</text>
<text x="204.4" y="29.7">U3</text>
<text x="261.5" y="27.2">J2</text>
<text x="125.7" y="32.2">C18</text>
<text x="125.7" y="34.7">TBD</text>
<text x="143.3" y="32.2">C17</text>
<text x="143.3" y="34.7">TBD</text>
<text x="226.3" y="32.2">C21</text>
<text x="233.8" y="32.2">8.2pF</text>
<text x="233.8" y="34.7">50V</text>
<text x="125.7" y="37.2">50V</text>
<text x="143.3" y="37.2">50V</text>
<text x="264" y="39.8">A-1JB</text>
<text x="188.6" y="47.3">C11</text>
<text x="201.2" y="47.3">RTC7608</text>
<text x="188.6" y="49.8">8.2pF</text>
<text x="188.6" y="52.3">50V</text>
<text x="178.5" y="64.9">R2</text>
<text x="191.1" y="64.9">0 OHM</text>
<text x="178.5" y="69.9">R1</text>
<text x="191.1" y="69.9">0 OHM</text>
<text x="108.1" y="77.5">R13</text>
<text x="120.7" y="77.5">0 OHM</text>
<text x="25.1" y="87.5">R14</text>
<text x="37.7" y="87.5">0 OHM</text>
<text x="108.1" y="85">R3</text>
<text x="120.7" y="85">0 OHM</text>
<text x="25.1" y="90">R16</text>
<text x="37.7" y="90">0 OHM</text>
<text x="55.3" y="95">LBEE5KL1DX-883</text>
<text x="243.9" y="92.5">A1</text>
<text x="186.1" y="102.6">C13</text>
<text x="193.6" y="102.6">8.2pF</text>
<text x="193.6" y="105.1">50V</text>
<text x="226.3" y="102.6">1.8nH</text>
<text x="186.1" y="110.2">C12</text>
<text x="186.1" y="112.6">8.2pF</text>
<text x="211.2" y="112.6">C19</text>
<text x="226.3" y="112.6">L2</text>
<text x="243.9" y="110.2">2450AD14A5500T</text>
<text x="274.1" y="112.6">L5</text>
<text x="186.1" y="115.2">50V</text>
<text x="211.2" y="115.2">0.2pF</text>
<text x="211.2" y="117.7">200V</text>
<text x="223.8" y="115.2">1.5nH</text>
<text x="274.1" y="115.7">1.8nH</text>
<text x="72.9" y="130.3">Y3</text>
<text x="52.8" y="137.8">C31</text>
<text x="243.9" y="132.8">J1</text>
<text x="52.8" y="140.3">1uF</text>
<text x="52.8" y="142.8">6.3V</text>
<text x="70.4" y="145.3">SIT1533AI-H4-DCC-32.768E</text>
<text x="246.4" y="145.3">A-1JB</text>
</g>
<g font-size="2.2" fill="#f00">
<text x="111.1" y="24.4">RF_OUT</text>
<text x="141.3" y="24.4">RF_SW_IN</text>
<text x="241.9" y="32.2">ANT0</text>
<text x="15.6" y="40.7">WL_REG_ON</text>
<text x="171.5" y="42">WL_GPIO_2</text>
<text x="171.5" y="37">RF_SW_IN</text>
<text x="241.9" y="37">ANT1_ANT2</text>
<text x="11" y="45.8">WL_HOST_WAKE</text>
<text x="118.9" y="45.8">BT_REG_ON</text>
<text x="17.8" y="53.3">SDIO_CMD</text>
<text x="18.6" y="50.8">SDIO_CLK</text>
<text x="118.9" y="48.3">BT_HOST_WAKE</text>
<text x="118.9" y="50.8">BT_DEV_WAKE</text>
<text x="15.8" y="55.8">SDIO_DATA0</text>
<text x="15.8" y="58.3">SDIO_DATA1</text>
<text x="113.9" y="55.8">BT_UART_RXD</text>
<text x="113.9" y="58.3">BT_UART_TXD</text>
<text x="15.8" y="60.9">SDIO_DATA2</text>
<text x="15.8" y="63.4">SDIO_DATA3</text>
<text x="113.9" y="63.4">BT_UART_RTS</text>
<text x="113.9" y="60.9">BT_UART_CTS</text>
<text x="14.1" y="68.4">WL_JTAG_SEL</text>
<text x="35.7" y="69.7">WL_GPIO_2</text>
<text x="118.2" y="70.9">BT_GPIO_4</text>
<text x="118.2" y="68.4">BT_GPIO_3</text>
<text x="17.1" y="73.4">WL_GPIO_4</text>
<text x="118.2" y="73.4">BT_GPIO_5</text>
<text x="136.5" y="81">BT_I2S_CLK</text>
<text x="136.5" y="78.4">BT_I2S_DO</text>
<text x="136.5" y="83.5">BT_I2S_DI</text>
<text x="13.1" y="87.3">LPO_OUT</text>
<text x="136.5" y="88.5">BT_I2S_WS</text>
<text x="136.5" y="86">BT_I2S_DO</text>
<text x="9.3" y="91.3">EXT_LPO</text>
<text x="169" y="102.4">ANT1_ANT2</text>
<text x="204.2" y="102.6">ANT1 L1</text>
<text x="98.6" y="132.5">LPO_OUT</text>
<text x="186.6" y="137.8">ANT2</text>
</g>
<g font-size="2.2" fill="#004080">
<text x="94.7" y="33.7">ANT</text>
<text x="197.4" y="33.7">VDD</text>
<text x="208.9" y="33.7">OUT1</text>
<text x="56.6" y="41.2">WL_REG_ON</text>
<text x="85.5" y="41.2">BT_REG_ON</text>
<text x="197.4" y="38.7">IN</text>
<text x="208.9" y="38.7">OUT2</text>
<text x="56.6" y="46.3">WL_HOST_WAKE</text>
<text x="80.8" y="46.3">BT_HOST_WAKE</text>
<text x="197.4" y="43.7">VCTL</text>
<text x="209.9" y="43.7">GND</text>
<text x="56.6" y="51.3">SDIO_CLK</text>
<text x="56.6" y="53.8">SDIO_CMD</text>
<text x="82.4" y="51.3">BT_DEV_WAKE</text>
<text x="56.6" y="56.3">SDIO_DATA_0</text>
<text x="56.6" y="58.8">SDIO_DATA_1</text>
<text x="82.8" y="56.3">BT_UART_RXD</text>
<text x="83.1" y="58.8">BT_UART_TXD</text>
<text x="56.6" y="61.3">SDIO_DATA_2</text>
<text x="56.6" y="63.9">SDIO_DATA_3</text>
<text x="80.1" y="61.3">BT_UART_CTS_N</text>
<text x="80.1" y="63.9">BT_UART_RTS_N</text>
<text x="56.6" y="68.9">WL_GPIO_1</text>
<text x="56.6" y="71.4">WL_GPIO_2</text>
<text x="86.9" y="68.9">BT_GPIO_3</text>
<text x="86.9" y="71.4">BT_GPIO_4</text>
<text x="56.6" y="73.9">WL_GPIO_4</text>
<text x="86.9" y="73.9">BT_GPIO_5</text>
<text x="84.3" y="81.4">BT_PCM_CLK</text>
<text x="86.5" y="84">BT_PCM_IN</text>
<text x="87" y="79">BT_I2S_DO</text>
<text x="56.6" y="89">LPO_IN</text>
<text x="82.4" y="89">BT_PCM_SYNC</text>
<text x="83.9" y="86.5">BT_PCM_OUT</text>
<text x="244.4" y="98.8">NC1</text>
<text x="255.7" y="99.1">NC2</text>
<text x="244.4" y="105.1">FEED</text>
<text x="255.7" y="103.8">GND</text>
<text x="74.2" y="134.3">VDD</text>
<text x="84.4" y="134.3">OUT</text>
<text x="74.2" y="141.8">GND</text>
<text x="85.9" y="141.8">NC</text>
</g>
<g font-size="2.2" fill="#00f">
<text x="226.3" y="34.7">DNI</text>
<text x="125.7" y="39.8">DNI</text>
<text x="143.3" y="39.8">DNI</text>
<text x="264" y="42.2">DNI</text>
<text x="191.1" y="72.4">DNI</text>
<text x="120.7" y="87.5">DNI</text>
<text x="37.7" y="92.5">DNI</text>
<text x="186.1" y="117.7">DNI</text>
<text x="246.4" y="147.9">DNI</text>
</g>
<g font-size="1.8">
<text x="31.4" y="1.9">5</text>
<text x="89.2" y="1.9">4</text>
<text x="146.9" y="1.9">3</text>
<text x="204.7" y="1.9">2</text>
<text x="262.5" y="1.9">1</text>
<text x=".6" y="29.4">D</text>
<text x="292.1" y="29.4">D</text>
<text x=".6" y="80.1">C</text>
<text x="292.1" y="80.1">C</text>
<text x=".6" y="130.8">B</text>
<text x="292.1" y="130.8">B</text>
<text x=".6" y="181.4">A</text>
<text x="292.1" y="181.4">A</text>
<text x="31.4" y="207.1">5</text>
<text x="89.2" y="207.1">4</text>
<text x="146.9" y="207.1">3</text>
<text x="204.7" y="207.1">2</text>
<text x="262.5" y="207.1">1</text>
</g>
</svg>
